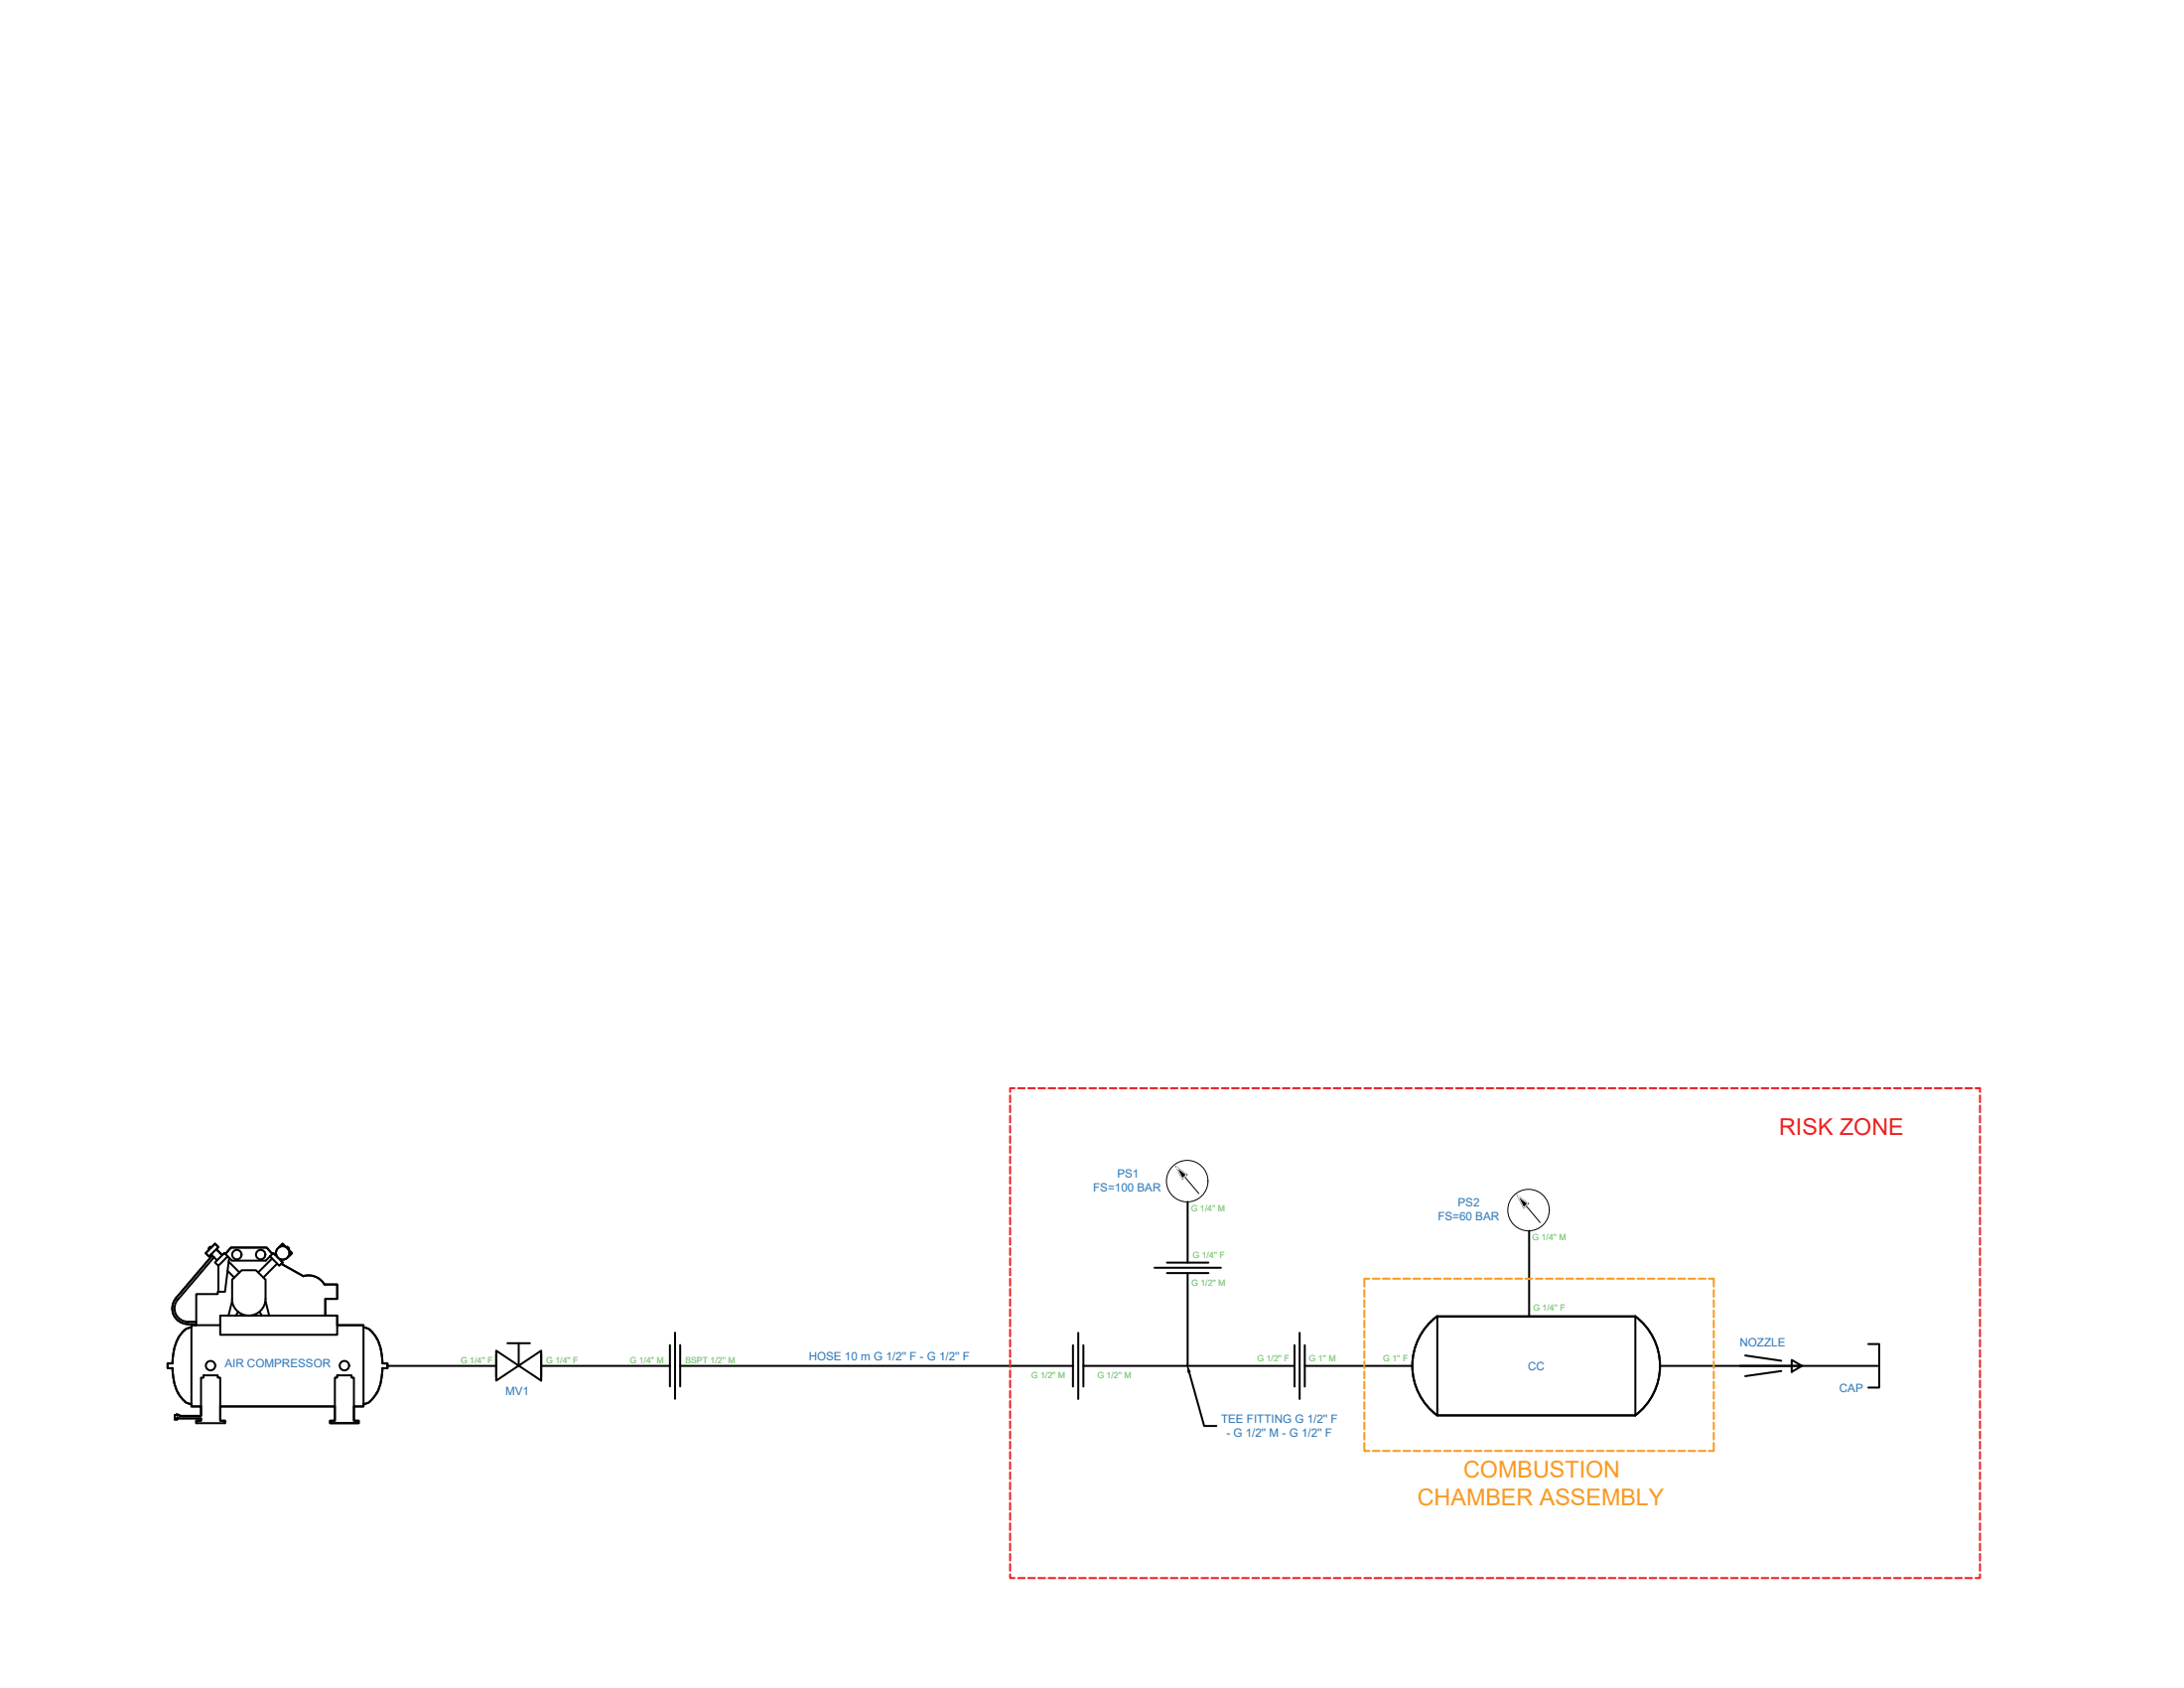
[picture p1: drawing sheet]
<svg xmlns="http://www.w3.org/2000/svg" width="279mm" height="216mm" viewBox="0 0 279 216" stroke-linecap="round" stroke-linejoin="round" font-family="sans-serif">
<!-- layer: 0 -->
<path d="M151.9 153.7v7.8M195.6 157.4v11M49.6 174.7h13.9M66.3 174.7h.1M69.2 174.7h16.5M87 174.7h50.3M138.6 174.7h27M151.9 162.8v11.9M152.1 175.5l2 6.9h1.5M166.9 174.7h13.8M212.4 174.7h28" fill="none" stroke="#000" stroke-width=".25"/>
<!-- layer: SYMS -->
<g fill="none" stroke="#000" stroke-width=".25">
<path d="M27 159.6l-.1-.1-.2 .2 .1 .1M27.5 159.1l.4 .4-1.2 1.2-.4-.4zM27.7 159.8l.7 .7M35.7 159.5a.86 .86 0 0 0-.4 .9M35.7 159.5l.5-.4 .5 .5 .1-.1 .2 .2-.1 .1 .5 .5-.5 .4 .5-.4-.5-.4M36.6 159.5l-.4-.4-.5 .4M36.7 159.6l.1-.1 .2 .2-.1 .1M22.1 175a8 8 0 0 0 .7 3.1M22.5 166.1a2 2 0 0 0-.3 2.1 2 2 0 0 0 1.8 1.1M22.8 178.1l.4 .6a1.91 1.91 0 0 0 1.3 .9v.3h1.2v1.2h-2.7h2.7v-4.9h.3v-.3h1.9v.3h.3v5.5h.6v.3M24 169.4h1.1v.1h-.6v.3a2.09 2.09 0 0 0-1.7 1.4 7.2 7.2 0 0 0-.7 3.2h-.7v.6h.7M24 169.4h1.1"/>
<path d="M27 160.4l.8 .8M27.2 160.6l-4.7 5.4M27.4 160.8l-4.7 5.4a1.7 1.7 0 0 0-.2 1.9 1.7 1.7 0 0 0 1.5 1h1.1M27.9 161.9v3.3M28.2 168.3h14.9v2.4h-14.9zM28.2 169.5h-3.7v10.4h1.2M28.2 179.9h14.6M28.8 160.4l.7-.8h4.6l.7 .8M29.1 162.5l.9 .9M29.1 160.7l-1.2 1.2-.4-.4 1.2-1.2 1 .9h4.3l1-.9 1.2 1.2-.5 .4-1.2-1.2M29.3 161.4l1.3 1.3M29.3 160.9l-.5 4.3h-.9v.3h-2.8v4"/>
<path d="M29.7 163.7l1.2-1.2h1.8l1.3 1.2v2.4a2.15 2.15 0 0 1-2.2 2.2 2.15 2.15 0 0 1-2.1-2.2zM29.7 166.4l-.5 1.9M30.5 167.8l-.3 .5M33.2 167.8l.3 .5M34 166.4l.4 1.9M34.8 161l-1.8 1.7M35.2 160.5h.1h-.1l-.2-.2-.2 .1-.7-.8h-4.6l-.7 .8-.1-.1-.3 .2-.7-.7 .2-.3-.4-.4-.5 .5-.1-.1-.2 .2 .1 .1-.5 .5 .4 .4 .3-.3 .2 .2-4.7 5.4M35.5 161.6l-1.8 1.8M36 161.1l-.1 .1 .3 .3-.2 .1 2.8 1.6M36 161.1l-.1 .1M36 161.6l2.8 1.6M36.9 160.7a.86 .86 0 0 1-.9 .4"/>
<path d="M38.8 163.2a2.38 2.38 0 0 1 2.7 1.1M41.6 168.3v-2.2h1.5v-1.8h-1.6h1.6v1.8h-1.5v2.2h1.5v1.2h3.4v.3M42.8 176.2h.3v-.3h1.9v.3h.3v5.5h.6v.3h-3.7v-.3h.6zM43.1 169.5h3.4v10.4h-1.2M46.5 169.8a2.13 2.13 0 0 1 1.7 1.4M46.5 179.6v.3h-1.2v1.8h.6v.3h-3.7v-.3h.6v-1.8h-14.6v1.8h.6v.3h-3.7v-.3h.6v-.3h-2.9l-.1-.1v.3h-.3v-.5v.5h.3v-.3l.1 .1h2.9v.3h-.6v.3M48.2 178.1l-.4 .6a1.69 1.69 0 0 1-1.3 .9M48.2 171.2a7.9 7.9 0 0 1 .7 3.2h.7v.6h-.7M48.9 175a7.3 7.3 0 0 1-.7 3.1M63.5 172.8l5.7 3.8v-3.8l-5.7 3.8zM63.5 173.2v2.9M64.9 171.8h2.9"/>
<path d="M66.4 171.8v2.9M69.2 173.2v2.9M85.7 172v5.3M86.4 170.4v8.5M87 172v5.3M137.3 172.1v5.2M137.9 170.5v8.4M138.6 172.1v5.2M147.7 162.2h8.5M149.3 161.5h5.3M149.3 162.8h5.3M165.6 172.1v5.2"/>
<path d="M166.3 170.5v8.4M166.9 172.1v5.2M183.8 168.4a7.9 7.9 0 0 0 0 12.6h25.4M183.9 168.4v12.6h25.3M209.2 168.4a7.9 7.9 0 0 1 0 12.6M209.2 168.4h-25.3h25.3M209.2 168.4v12.6M222.6 174.7h7.9M223.3 173.4l4.6 .6M227.9 175.4l-4.6 .6M229.2 173.9l1.3 .8-1.3 .8zM239 171.9h1.4v5.6h-1.4"/>
<path d="M22.4 181v.1M22.4 181h.1M22.8 181h.1M22.8 180.9l-.4 .1M22.9 181l.1 .1"/>
<circle cx="26.9" cy="174.7" r=".6"/>
<circle cx="30.3" cy="160.5" r=".6"/>
<circle cx="33.3" cy="160.5" r=".6"/>
<circle cx="36.2" cy="160.3" r=".86"/>
<circle cx="44.1" cy="174.7" r=".6"/>
</g>
<!-- layer: 0 -->
<path d="M151.9 174.7l.4 .7-.3 .1z" fill="#000" stroke="#000" stroke-width=".13"/>
<!-- layer: SYMS -->
<g fill="none" stroke="#000" stroke-width=".13">
<path d="M150.5 149.3l2.9 3.4M150.5 149.3l1.3 .9-.5 .6zM194.2 153l2.8 3.4M194.2 153l1.3 .9-.6 .6z"/>
<circle cx="151.9" cy="151.1" r="2.66"/>
<circle cx="195.5" cy="154.8" r="2.66"/>
</g>
<g fill="#000" stroke="#000" stroke-width=".13">
<path d="M150.5 149.3l1.3 .9h-.8zM151 150.2l.3 .6 .5-.6z"/>
<path d="M194.2 153l1.3 .9h-.8zM194.7 153.9l.2 .6 .6-.6z"/>
</g>
<path d="M150.5 149.3l1.3 .9-.5 .6zM194.2 153l1.3 .9-.6 .6z" fill="none" stroke="#fafafa" stroke-width=".13"/>
<!-- layer: 0 -->
<g fill="none" stroke="#f8991e" stroke-width=".25">
<path d="M174.5 165v.9M174.5 166.3v.9M174.5 167.6v.9M174.5 168.9v.9M174.5 170.2v.9M174.5 171.5v.9M174.5 172.8v.9M174.5 174.1v.9M174.5 175.4v.9M174.5 176.7v.9M174.5 178v.9M174.5 179.3v.9"/>
<path d="M175.2 163.5h-.7v1.1M175.6 163.5h.9M176.9 163.5h.9M178.2 163.5h.9M179.5 163.5h.9M180.8 163.5h.9M182.1 163.5h.9M183.4 163.5h.9M184.7 163.5h.9M186 163.5h.9M187.3 163.5h.9M188.6 163.5h.9"/>
<path d="M189.9 163.5h.9M191.3 163.5h.8M192.6 163.5h.8M193.9 163.5h.8M195.2 163.5h.8M196.5 163.5h.8M197.8 163.5h.8M199.1 163.5h.8M200.4 163.5h.9M201.7 163.5h.8M203 163.5h.9M204.3 163.5h.8"/>
<path d="M205.6 163.5h.9M206.9 163.5h.9M208.2 163.5h.9M209.5 163.5h.9M210.8 163.5h.9M212.1 163.5h.9M213.4 163.5h.9M214.7 163.5h.9M216 163.5h.9M217.3 163.5h.9M218.6 163.5h.6v1.1M219.2 165v.9"/>
<path d="M219.2 166.3v.9M219.2 167.6v.9M219.2 168.9v.9M219.2 170.2v.9M219.2 171.5v.9M219.2 172.8v.9M219.2 174.1v.9M219.2 175.4v.9M219.2 176.7v.9M219.2 178v.9M219.2 179.3v.9M174.5 184.5v1.1h.7"/>
<path d="M174.5 180.6v.9M174.5 181.9v.9M174.5 183.3v.8M175.6 185.6h.9M176.9 185.6h.9M178.2 185.6h.9M179.5 185.6h.9M180.8 185.6h.9M182.1 185.6h.9M183.4 185.6h.9M184.7 185.6h.9M186 185.6h.9"/>
<path d="M187.3 185.6h.9M188.6 185.6h.9M189.9 185.6h.9M191.3 185.6h.8M192.6 185.6h.8M193.9 185.6h.8M195.2 185.6h.8M196.5 185.6h.8M197.8 185.6h.8M199.1 185.6h.8M200.4 185.6h.9M201.7 185.6h.8"/>
<path d="M203 185.6h.9M204.3 185.6h.8M205.6 185.6h.9M206.9 185.6h.9M208.2 185.6h.9M209.5 185.6h.9M210.8 185.6h.9M212.1 185.6h.9M213.4 185.6h.9M214.7 185.6h.9M216 185.6h.9M217.3 185.6h.9"/>
<path d="M219.2 184.5v1.1h-.6M219.2 180.6v.9M219.2 181.9v.9M219.2 183.3v.8"/>
</g>
<g fill="none" stroke="#ed1f24" stroke-width=".25">
<path d="M129.8 139.2h-.6v.5M130.2 139.2h.9M131.5 139.2h.9M132.8 139.2h.9M134.1 139.2h.9M135.4 139.2h.9M136.8 139.2h.8M138 139.2h.9M139.4 139.2h.8M140.7 139.2h.8M142 139.2h.8M143.3 139.2h.8"/>
<path d="M144.6 139.2h.8M145.9 139.2h.8M147.2 139.2h.8M148.5 139.2h.9M149.8 139.2h.8M151.1 139.2h.9M152.4 139.2h.8M153.7 139.2h.9M155 139.2h.9M156.3 139.2h.9M157.6 139.2h.9M158.9 139.2h.9"/>
<path d="M160.2 139.2h.9M161.5 139.2h.9M162.8 139.2h.9M164.1 139.2h.9M165.4 139.2h.9M166.7 139.2h.9M168 139.2h.9M169.3 139.2h.9M170.6 139.2h.9M171.9 139.2h.9M173.2 139.2h.9M174.5 139.2h.9"/>
<path d="M175.8 139.2h.9M177.1 139.2h.9M178.5 139.2h.8M179.7 139.2h.9M181.1 139.2h.8M182.4 139.2h.8M183.7 139.2h.8M185 139.2h.8M186.3 139.2h.8M187.6 139.2h.8M188.9 139.2h.8M190.2 139.2h.9"/>
<path d="M191.5 139.2h.8M192.8 139.2h.9M194.1 139.2h.8M195.4 139.2h.9M196.7 139.2h.9M198 139.2h.9M199.3 139.2h.9M200.6 139.2h.9M201.9 139.2h.9M203.2 139.2h.9M204.5 139.2h.9M205.8 139.2h.9"/>
<path d="M207.1 139.2h.9M208.4 139.2h.9M209.7 139.2h.9M211 139.2h.9M212.3 139.2h.9M213.6 139.2h.9M214.9 139.2h.9M216.2 139.2h.9M217.6 139.2h.8M218.8 139.2h.9M220.2 139.2h.8M221.4 139.2h.9"/>
<path d="M222.8 139.2h.8M224 139.2h.9M225.4 139.2h.8M226.7 139.2h.8M228 139.2h.8M229.3 139.2h.8M230.6 139.2h.8M231.9 139.2h.8M233.2 139.2h.8M234.5 139.2h.9M235.8 139.2h.8M237.1 139.2h.9"/>
<path d="M238.4 139.2h.9M239.7 139.2h.9M241 139.2h.9M242.3 139.2h.9M243.6 139.2h.9M244.9 139.2h.9M246.2 139.2h.9M247.5 139.2h.9M248.8 139.2h.9M250.1 139.2h.9M251.4 139.2h.9M252.7 139.2h.6v.5"/>
<path d="M129.2 140.1v.9M129.2 141.4v.9M129.2 142.7v.9M129.2 144v.9M129.2 145.3v.9M129.2 146.6v.9M129.2 147.9v.9M129.2 149.2v.9M129.2 150.5v.9M129.2 151.8v.9M129.2 153.1v.9M129.2 154.4v.9"/>
<path d="M129.2 155.7v.9M129.2 157v.9M129.2 158.3v.9M129.2 159.7v.8M253.3 140.1v.9M253.3 141.4v.9M253.3 142.7v.9M253.3 144v.9M253.3 145.3v.9M253.3 146.6v.9M253.3 147.9v.9M253.3 149.2v.9"/>
<path d="M253.3 150.5v.9M253.3 151.8v.9M253.3 153.1v.9M253.3 154.4v.9M253.3 155.7v.9M253.3 157v.9M253.3 158.3v.9M253.3 159.7v.8M129.2 160.9v.9M129.2 162.3v.8M129.2 163.6v.8M129.2 164.9v.8"/>
<path d="M129.2 166.2v.8M129.2 167.5v.8M129.2 168.8v.8M129.2 170.1v.8M129.2 171.4v.8M129.2 172.7v.9M129.2 174v.9M129.2 175.3v.9M129.2 176.6v.9M129.2 177.9v.9M129.2 179.2v.9M253.3 160.9v.9"/>
<path d="M253.3 162.3v.8M253.3 163.6v.8M253.3 164.9v.8M253.3 166.2v.8M253.3 167.5v.8M253.3 168.8v.8M253.3 170.1v.8M253.3 171.4v.8M253.3 172.7v.9M253.3 174v.9M253.3 175.3v.9M253.3 176.6v.9"/>
<path d="M253.3 177.9v.9M253.3 179.2v.9M129.2 180.5v.9M129.2 181.8v.9M129.2 183.1v.9M129.2 184.4v.9M129.2 185.7v.9M129.2 187v.9M129.2 188.3v.9M129.2 189.6v.9M129.2 190.9v.9M129.2 192.2v.9"/>
<path d="M129.2 193.5v.9M129.2 194.8v.9M129.2 196.1v.9M129.2 197.4v.9M129.2 198.7v.9M253.3 180.5v.9M253.3 181.8v.9M253.3 183.1v.9M253.3 184.4v.9M253.3 185.7v.9M253.3 187v.9M253.3 188.3v.9"/>
<path d="M253.3 189.6v.9M253.3 190.9v.9M253.3 192.2v.9M253.3 193.5v.9M253.3 194.8v.9M253.3 196.1v.9M253.3 197.4v.9M253.3 198.7v.9M129.2 201.4v.4h.6M129.2 200v.9M130.2 201.8h.9M131.5 201.8h.9"/>
<path d="M132.8 201.8h.9M134.1 201.8h.9M135.4 201.8h.9M136.8 201.8h.8M138 201.8h.9M139.4 201.8h.8M140.7 201.8h.8M142 201.8h.8M143.3 201.8h.8M144.6 201.8h.8M145.9 201.8h.8M147.2 201.8h.8"/>
<path d="M148.5 201.8h.9M149.8 201.8h.8M151.1 201.8h.9M152.4 201.8h.8M153.7 201.8h.9M155 201.8h.9M156.3 201.8h.9M157.6 201.8h.9M158.9 201.8h.9M160.2 201.8h.9M161.5 201.8h.9M162.8 201.8h.9"/>
<path d="M164.1 201.8h.9M165.4 201.8h.9M166.7 201.8h.9M168 201.8h.9M169.3 201.8h.9M170.6 201.8h.9M171.9 201.8h.9M173.2 201.8h.9M174.5 201.8h.9M175.8 201.8h.9M177.1 201.8h.9M178.5 201.8h.8"/>
<path d="M179.7 201.8h.9M181.1 201.8h.8M182.4 201.8h.8M183.7 201.8h.8M185 201.8h.8M186.3 201.8h.8M187.6 201.8h.8M188.9 201.8h.8M190.2 201.8h.9M191.5 201.8h.8M192.8 201.8h.9M194.1 201.8h.8"/>
<path d="M195.4 201.8h.9M196.7 201.8h.9M198 201.8h.9M199.3 201.8h.9M200.6 201.8h.9M201.9 201.8h.9M203.2 201.8h.9M204.5 201.8h.9M205.8 201.8h.9M207.1 201.8h.9M208.4 201.8h.9M209.7 201.8h.9"/>
<path d="M211 201.8h.9M212.3 201.8h.9M213.6 201.8h.9M214.9 201.8h.9M216.2 201.8h.9M217.6 201.8h.8M218.8 201.8h.9M220.2 201.8h.8M221.4 201.8h.9M222.8 201.8h.8M224 201.8h.9M225.4 201.8h.8"/>
<path d="M226.7 201.8h.8M228 201.8h.8M229.3 201.8h.8M230.6 201.8h.8M231.9 201.8h.8M233.2 201.8h.8M234.5 201.8h.9M235.8 201.8h.8M237.1 201.8h.9M238.4 201.8h.9M239.7 201.8h.9M241 201.8h.9"/>
<path d="M242.3 201.8h.9M243.6 201.8h.9M244.9 201.8h.9M246.2 201.8h.9M247.5 201.8h.9M248.8 201.8h.9M250.1 201.8h.9M251.4 201.8h.9M253.3 201.4v.4h-.6M253.3 200v.9"/>
</g>
<text font-size="3" fill="#ed1f24" x="227.6" y="145.1">RISK ZONE</text>
<g font-size="3" fill="#f8991e">
<text x="187.2" y="189">COMBUSTION</text>
<text x="181.3" y="192.6">CHAMBER ASSEMBLY</text>
</g>
<g font-size="1.5" fill="#2776bb">
<text x="139.8" y="152.4">FS=100 BAR</text>
<text x="142.9" y="150.6">PS1</text>
<text x="186.5" y="154.3">PS2</text>
<text x="183.9" y="156.1">FS=60 BAR</text>
<text x="103.5" y="174">HOSE 10 m G 1/2'' F - G 1/2'' F</text>
<text x="222.6" y="172.3">NOZZLE</text>
<text x="28.7" y="174.9">AIR COMPRESSOR</text>
<text x="64.6" y="178.4">MV1</text>
<text x="195.5" y="175.2">CC</text>
<text x="235.3" y="178.1">CAP</text>
<text x="156.2" y="182">TEE FITTING G 1/2'' F</text>
<text x="156.9" y="183.8">- G 1/2'' M - G 1/2'' F</text>
</g>
<g font-size="1.1" fill="#58ba48">
<text x="152.4" y="154.9">G 1/4'' M</text>
<text x="152.6" y="160.9">G 1/4'' F</text>
<text x="196" y="158.6">G 1/4'' M</text>
<text x="152.4" y="164.5">G 1/2'' M</text>
<text x="196.1" y="167.7">G 1/4'' F</text>
<text x="58.9" y="174.4">G 1/4'' F</text>
<text x="69.9" y="174.4">G 1/4'' F</text>
<text x="80.6" y="174.4">G 1/4&quot; M</text>
<text x="87.7" y="174.4">BSPT 1/2'' M</text>
<text x="131.9" y="176.2">G 1/2'' M</text>
<text x="140.4" y="176.2">G 1/2'' M</text>
<text x="160.8" y="174.2">G 1/2'' F</text>
<text x="167.4" y="174.2">G 1'' M</text>
<text x="176.9" y="174.1">G 1'' F</text>
</g>
</svg>
